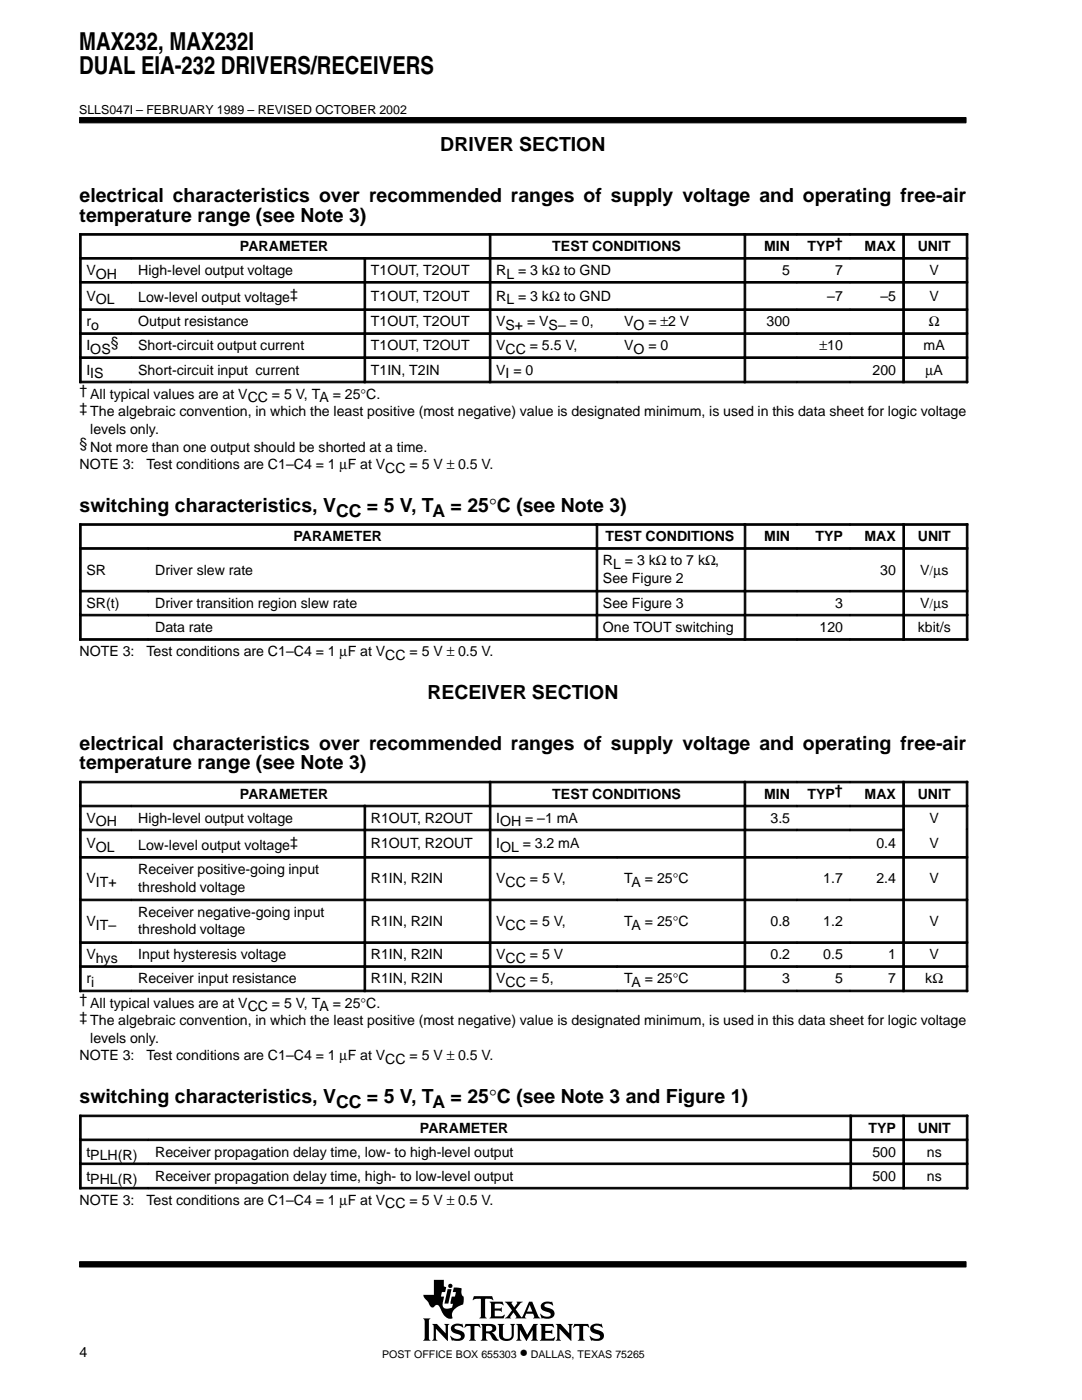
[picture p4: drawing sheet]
<svg xmlns="http://www.w3.org/2000/svg" width="216mm" height="279mm" viewBox="0 0 216 279" stroke-linecap="round" stroke-linejoin="round" font-family="sans-serif">
<g fill="#000" stroke="#000" stroke-width=".2">
<path d="M15.9 23.5h176.9v1h-176.9z" fill-rule="evenodd"/>
<path d="M15.9 251.8h176.9v1.1h-176.9z" fill-rule="evenodd"/>
</g>
<g fill="#000">
<path d="M89.3 257.3h.8l-.6 2.9h-.8z"/>
<path d="M84.4 263.1h1.5l-.3 .4v3.7l.3 .4h-1.5l.3-.6v-3.4z" fill-rule="evenodd"/>
<path d="M86.2 264.2h1l1.7 1.9v-1.5l-.3-.4h1.1l-.3 .4v3l-2.4-2.4v2l.3 .4h-1.1l.3-.6v-2.3z" fill-rule="evenodd"/>
<path d="M86.6 255.4h2v1.3l.4 .2-.2 1h-.6l-.2 .9h.6l-.2 1.1a1.11 1.11 0 0 0 .3 1.2l.6 .1 .9-.3 .2-.7-.5-.1 .2-1.3h.7l.2-.9h-.7l.3-1 1.5 .2v1l.1 .4 .3 .3v.9a.54 .54 0 0 1-.4 .7l-.4 .2a2.35 2.35 0 0 0-1.5 1.6v.4a.29 .29 0 0 1 .1 .3 .29 .29 0 0 1-.2 .3h-.1a2.21 2.21 0 0 1-2-1.9l-.1-.1a.68 .68 0 0 0-.5-.7 .68 .68 0 0 0-.8 .4 .88 .88 0 0 1-1.1-.9l-.8-.9-.2-.7h2.1z" fill-rule="evenodd"/>
<path d="M90.2 264.5a2.17 2.17 0 0 1 1.9-.2l.1-.1 .3 .8-.8-.4h-.7a.36 .36 0 0 0-.3 .4 .36 .36 0 0 0 .4 .3l.3 .1a1.19 1.19 0 0 1 1.3 1.5l-.1 .1a1.23 1.23 0 0 1-1.1 .6l-1.1-.1-.2 .1-.4-1h.1a1.37 1.37 0 0 0 2.1 .3 .6 .6 0 0 0-.8-.7 1.08 1.08 0 0 1-1-.5 1.08 1.08 0 0 1 0-1.1z" fill-rule="evenodd"/>
<path d="M92.9 264.2h2.8l.2 .8-.5-.4h-.6l-.1 .2v2.4l.3 .4h-1.4l.2-.3 .1-.3v-2.3l-.7-.1-.6 .4z" fill-rule="evenodd"/>
<path d="M94.6 258.7h3.6l.2 .8-.7-.3-.9 .1v3.4l.3 .4h-1.4l.3-.4v-3.4l-1-.1-.7 .3z" fill-rule="evenodd"/>
<path d="M95.9 264.2h2.1a.85 .85 0 0 1 1 .8 .85 .85 0 0 1-.9 .9l.4 .3 .7 1 .4 .2-.2 .1a1.11 1.11 0 0 1-1.4-.9l-.3-.4-.7-.1v1l.3 .5h-1.4l.3-.6v-2.3z" fill-rule="evenodd"/>
<path d="M97.7 259.8h2.6l.2 .7-.7-.3-1.1 .1v.8h1.1l.3-.2v.9l-.3-.2h-1.1v1l.1 .1h1.3l.5-.3h.1l-.2 .7h-2.8l.3-.5v-2.3z" fill-rule="evenodd"/>
<path d="M99.3 264.2h1.3l-.3 .4 .1 2.2 .2 .3 .8 .1a.73 .73 0 0 0 .7-.8v-1.8l-.3-.4h1l-.3 .4v1.9a1.56 1.56 0 0 1-1.3 1.2 1.56 1.56 0 0 1-1.5-.7l-.1-2.4z" fill-rule="evenodd"/>
<path d="M103 264.2h1.1l1.1 2.2 1.2-2.2h.9l-.3 .4v2.6l.4 .4h-1.4l.3-.4v-1.8l-1.3 2.2-1.3-2.2v1.7l.4 .5h-1.1l.3-.6v-2.3z" fill-rule="evenodd"/>
<path d="M100.7 259.8h1.6l-.2 .4 .5 .7 .6-.8-.1-.3h1.2l-.5 .3-.9 1.2 1 1.5a.22 .22 0 0 0 .3 .1 .22 .22 0 0 0 .1-.3l1.3-2.8h.6l1.2 2.9 .4 .4-1.4-.1a.24 .24 0 0 0 .2-.1 .24 .24 0 0 0 0-.3l-.2-.4h-1.4l-.3 .6 .3 .3h-2.2l.2-.3-.5-.9-.7 .9 .2 .3h-1.3l.5-.4 1-1.2z" fill-rule="evenodd"/>
<path d="M108.1 260.2l.1-.1a1.88 1.88 0 0 1 1.4-.3l.4 .1 .2-.2 .2 .8-1.1-.4a.44 .44 0 0 0-.7 .4 .44 .44 0 0 0 .6 .5 1.34 1.34 0 0 1 1.4 1.3 1.13 1.13 0 0 1-1.1 .9h-.8a.37 .37 0 0 0-.6 0l-.3-1h.1l.6 .5 .8 .1a.47 .47 0 0 0 .6-.5 .47 .47 0 0 0-.5-.4l-.2-.1a1.11 1.11 0 0 1-1.2-1.5z" fill-rule="evenodd"/>
<path d="M107.7 264.2h2.6l.2 .8-.6-.4-1.1 .1v.9h1l.4-.3v1l-.3-.3h-1.1v1.1h1.4l.5-.3-.2 .8h-2.8l.3-.6v-2.3z" fill-rule="evenodd"/>
<path d="M110.9 264.2h1l1.7 1.9v-1.5l-.3-.4h1l-.3 .4v3l-2.4-2.4v2l.3 .4h-1l.3-.4v-2.6z" fill-rule="evenodd"/>
<path d="M114.6 264.2h2.8l.2 .8-.5-.4h-.6l-.1 .2v2.4l.3 .4h-1.4l.3-.4v-2.4l-.1-.2h-.6l-.6 .4z" fill-rule="evenodd"/>
<path d="M118 264.5a2.12 2.12 0 0 1 1.9-.2l.1-.1 .3 .8-.8-.4h-.7a.35 .35 0 0 0-.3 .3 .35 .35 0 0 0 .2 .4l.5 .1a1.16 1.16 0 0 1 1.2 1.6 1.23 1.23 0 0 1-1.1 .6l-1.1-.1-.2 .1-.4-1 .9 .5 .7 .1a.47 .47 0 0 0 .6-.4 .47 .47 0 0 0-.6-.5 1.28 1.28 0 0 1-1.4-1.4z" fill-rule="evenodd"/>
<circle cx="89.9" cy="256.6" r=".43"/>
</g>
<g fill="#fff">
<path d="M105.7 260.4l.5 1.4h-1z"/>
<path d="M97 264.7l.6-.1a.56 .56 0 0 1 .7 .5 .56 .56 0 0 1-.7 .6h-.6z" fill-rule="evenodd"/>
</g>
<g fill="#000" stroke="#000" stroke-width=".2">
<path d="M15.9 46.6h.3v4.8h-.3z" fill-rule="evenodd"/>
<path d="M15.9 46.6h81.7v.3h-81.7z" fill-rule="evenodd"/>
<path d="M15.9 51.4h.3v4.8h-.3z" fill-rule="evenodd"/>
<path d="M15.9 51.4h10.3v.3h-10.3z" fill-rule="evenodd"/>
<path d="M15.9 56.2h.3v5.4h-.3z" fill-rule="evenodd"/>
<path d="M15.9 56.2h10.3v.3h-10.3z" fill-rule="evenodd"/>
<path d="M26.2 51.4h46.4v.3h-46.4z" fill-rule="evenodd"/>
<path d="M26.2 56.2h46.4v.3h-46.4z" fill-rule="evenodd"/>
<path d="M72.6 51.4h.4v4.8h-.4z" fill-rule="evenodd"/>
<path d="M72.6 51.4h25v.3h-25z" fill-rule="evenodd"/>
<path d="M72.6 56.2h.4v5.4h-.4z" fill-rule="evenodd"/>
<path d="M72.6 56.2h25v.3h-25z" fill-rule="evenodd"/>
<path d="M97.6 46.6h.4v4.8h-.4z" fill-rule="evenodd"/>
<path d="M97.6 46.6h50.9v.3h-50.9z" fill-rule="evenodd"/>
<path d="M97.6 51.4h.4v4.8h-.4z" fill-rule="evenodd"/>
<path d="M97.6 51.4h50.9v.3h-50.9z" fill-rule="evenodd"/>
<path d="M97.6 56.2h.4v5.4h-.4z" fill-rule="evenodd"/>
<path d="M97.6 56.2h50.9v.3h-50.9z" fill-rule="evenodd"/>
<path d="M148.5 46.6h.3v4.8h-.3z" fill-rule="evenodd"/>
<path d="M148.5 46.6h10.5v.3h-10.5z" fill-rule="evenodd"/>
<path d="M148.5 51.4h.3v4.8h-.3z" fill-rule="evenodd"/>
<path d="M148.5 51.4h10.5v.3h-10.5z" fill-rule="evenodd"/>
<path d="M148.5 56.2h.3v5.4h-.3z" fill-rule="evenodd"/>
<path d="M148.5 56.2h10.5v.3h-10.5z" fill-rule="evenodd"/>
<path d="M159 46.6h10.6v.3h-10.6z" fill-rule="evenodd"/>
<path d="M159 51.4h10.6v.3h-10.6z" fill-rule="evenodd"/>
<path d="M159 56.2h10.6v.3h-10.6z" fill-rule="evenodd"/>
<path d="M169.6 46.6h10.5v.3h-10.5z" fill-rule="evenodd"/>
<path d="M169.6 51.4h10.5v.3h-10.5z" fill-rule="evenodd"/>
<path d="M169.6 56.2h10.5v.3h-10.5z" fill-rule="evenodd"/>
<path d="M180.1 46.6h.4v4.8h-.4z" fill-rule="evenodd"/>
<path d="M180.1 46.6h13v.3h-13z" fill-rule="evenodd"/>
<path d="M180.1 51.4h.4v4.8h-.4z" fill-rule="evenodd"/>
<path d="M180.1 51.4h13v.3h-13z" fill-rule="evenodd"/>
<path d="M180.1 56.2h.4v5.4h-.4z" fill-rule="evenodd"/>
<path d="M180.1 56.2h13v.3h-13z" fill-rule="evenodd"/>
<path d="M192.8 46.6h.3v4.8h-.3z" fill-rule="evenodd"/>
<path d="M192.8 51.4h.3v4.8h-.3z" fill-rule="evenodd"/>
<path d="M192.8 56.2h.3v5.4h-.3z" fill-rule="evenodd"/>
<path d="M15.9 61.6h.3v4.8h-.3z" fill-rule="evenodd"/>
<path d="M15.9 61.6h10.3v.4h-10.3z" fill-rule="evenodd"/>
<path d="M15.9 66.4h.3v4.8h-.3z" fill-rule="evenodd"/>
<path d="M15.9 66.4h10.3v.3h-10.3z" fill-rule="evenodd"/>
<path d="M15.9 71.2h.3v5.2h-.3z" fill-rule="evenodd"/>
<path d="M15.9 71.2h10.3v.3h-10.3z" fill-rule="evenodd"/>
<path d="M15.9 76.1h10.3v.3h-10.3z" fill-rule="evenodd"/>
<path d="M26.2 61.6h46.4v.4h-46.4z" fill-rule="evenodd"/>
<path d="M26.2 66.4h46.4v.3h-46.4z" fill-rule="evenodd"/>
<path d="M26.2 71.2h46.4v.3h-46.4z" fill-rule="evenodd"/>
<path d="M26.2 76.1h46.4v.3h-46.4z" fill-rule="evenodd"/>
<path d="M72.6 61.6h.4v4.8h-.4z" fill-rule="evenodd"/>
<path d="M72.6 61.6h25v.4h-25z" fill-rule="evenodd"/>
<path d="M72.6 66.4h.4v4.8h-.4z" fill-rule="evenodd"/>
<path d="M72.6 66.4h25v.3h-25z" fill-rule="evenodd"/>
<path d="M72.6 71.2h.4v5.2h-.4z" fill-rule="evenodd"/>
<path d="M72.6 71.2h25v.3h-25z" fill-rule="evenodd"/>
<path d="M72.6 76.1h25v.3h-25z" fill-rule="evenodd"/>
<path d="M97.6 61.6h.4v4.8h-.4z" fill-rule="evenodd"/>
<path d="M97.6 61.6h25.5v.4h-25.5z" fill-rule="evenodd"/>
<path d="M97.6 66.4h.4v4.8h-.4z" fill-rule="evenodd"/>
<path d="M97.6 66.4h25.5v.3h-25.5z" fill-rule="evenodd"/>
<path d="M97.6 71.2h.4v5.2h-.4z" fill-rule="evenodd"/>
<path d="M97.6 71.2h25.5v.3h-25.5z" fill-rule="evenodd"/>
<path d="M97.6 76.1h25.5v.3h-25.5z" fill-rule="evenodd"/>
<path d="M123.2 61.6h25.3v.4h-25.3z" fill-rule="evenodd"/>
<path d="M123.2 66.4h25.3v.3h-25.3z" fill-rule="evenodd"/>
<path d="M123.2 71.2h25.3v.3h-25.3z" fill-rule="evenodd"/>
<path d="M123.2 76.1h25.3v.3h-25.3z" fill-rule="evenodd"/>
<path d="M148.5 61.6h.3v4.8h-.3z" fill-rule="evenodd"/>
<path d="M148.5 61.6h10.5v.4h-10.5z" fill-rule="evenodd"/>
<path d="M148.5 66.4h.3v4.8h-.3z" fill-rule="evenodd"/>
<path d="M148.5 66.4h10.5v.3h-10.5z" fill-rule="evenodd"/>
<path d="M148.5 71.2h.3v5.2h-.3z" fill-rule="evenodd"/>
<path d="M148.5 71.2h10.5v.3h-10.5z" fill-rule="evenodd"/>
<path d="M148.5 76.1h10.5v.3h-10.5z" fill-rule="evenodd"/>
<path d="M159 61.6h10.6v.4h-10.6z" fill-rule="evenodd"/>
<path d="M159 66.4h10.6v.3h-10.6z" fill-rule="evenodd"/>
<path d="M159 71.2h10.6v.3h-10.6z" fill-rule="evenodd"/>
<path d="M159 76.1h10.6v.3h-10.6z" fill-rule="evenodd"/>
<path d="M169.6 61.6h10.5v.4h-10.5z" fill-rule="evenodd"/>
<path d="M169.6 66.4h10.5v.3h-10.5z" fill-rule="evenodd"/>
<path d="M169.6 71.2h10.5v.3h-10.5z" fill-rule="evenodd"/>
<path d="M169.6 76.1h10.5v.3h-10.5z" fill-rule="evenodd"/>
<path d="M180.1 61.6h.4v4.8h-.4z" fill-rule="evenodd"/>
<path d="M180.1 61.6h13v.4h-13z" fill-rule="evenodd"/>
<path d="M180.1 66.4h.4v4.8h-.4z" fill-rule="evenodd"/>
<path d="M180.1 66.4h13v.3h-13z" fill-rule="evenodd"/>
<path d="M180.1 71.2h.4v5.2h-.4z" fill-rule="evenodd"/>
<path d="M180.1 71.2h13v.3h-13z" fill-rule="evenodd"/>
<path d="M180.1 76.1h13v.3h-13z" fill-rule="evenodd"/>
<path d="M192.8 61.6h.3v4.8h-.3z" fill-rule="evenodd"/>
<path d="M192.8 66.4h.3v4.8h-.3z" fill-rule="evenodd"/>
<path d="M192.8 71.2h.3v5.2h-.3z" fill-rule="evenodd"/>
<path d="M15.9 104.5h.3v4.8h-.3z" fill-rule="evenodd"/>
<path d="M15.9 104.5h103v.3h-103z" fill-rule="evenodd"/>
<path d="M15.9 109.3h.3v8.5h-.3z" fill-rule="evenodd"/>
<path d="M15.9 109.3h13.7v.3h-13.7z" fill-rule="evenodd"/>
<path d="M15.9 117.8h.3v4.8h-.3z" fill-rule="evenodd"/>
<path d="M15.9 117.8h13.7v.3h-13.7z" fill-rule="evenodd"/>
<path d="M29.6 109.3h89.3v.3h-89.3z" fill-rule="evenodd"/>
<path d="M29.6 117.8h89.3v.3h-89.3z" fill-rule="evenodd"/>
<path d="M119 104.5h.3v4.8h-.3z" fill-rule="evenodd"/>
<path d="M119 104.5h29.5v.3h-29.5z" fill-rule="evenodd"/>
<path d="M119 109.3h.3v8.5h-.3z" fill-rule="evenodd"/>
<path d="M119 109.3h29.5v.3h-29.5z" fill-rule="evenodd"/>
<path d="M119 117.8h.3v4.8h-.3z" fill-rule="evenodd"/>
<path d="M119 117.8h29.5v.3h-29.5z" fill-rule="evenodd"/>
<path d="M148.5 104.5h.3v4.8h-.3z" fill-rule="evenodd"/>
<path d="M148.5 104.5h10.5v.3h-10.5z" fill-rule="evenodd"/>
<path d="M148.5 109.3h.3v8.5h-.3z" fill-rule="evenodd"/>
<path d="M148.5 109.3h10.5v.3h-10.5z" fill-rule="evenodd"/>
<path d="M148.5 117.8h.3v4.8h-.3z" fill-rule="evenodd"/>
<path d="M148.5 117.8h10.5v.3h-10.5z" fill-rule="evenodd"/>
<path d="M159 104.5h10.6v.3h-10.6z" fill-rule="evenodd"/>
<path d="M159 109.3h10.6v.3h-10.6z" fill-rule="evenodd"/>
<path d="M159 117.8h10.6v.3h-10.6z" fill-rule="evenodd"/>
<path d="M169.6 104.5h10.5v.3h-10.5z" fill-rule="evenodd"/>
<path d="M169.6 109.3h10.5v.3h-10.5z" fill-rule="evenodd"/>
<path d="M169.6 117.8h10.5v.3h-10.5z" fill-rule="evenodd"/>
<path d="M180.2 104.5h.3v4.8h-.3z" fill-rule="evenodd"/>
<path d="M180.2 104.5h12.9v.3h-12.9z" fill-rule="evenodd"/>
<path d="M180.2 109.3h.3v8.5h-.3z" fill-rule="evenodd"/>
<path d="M180.2 109.3h12.9v.3h-12.9z" fill-rule="evenodd"/>
<path d="M180.2 117.8h.3v4.8h-.3z" fill-rule="evenodd"/>
<path d="M180.2 117.8h12.9v.3h-12.9z" fill-rule="evenodd"/>
<path d="M192.8 104.5h.3v4.8h-.3z" fill-rule="evenodd"/>
<path d="M192.8 109.3h.3v8.5h-.3z" fill-rule="evenodd"/>
<path d="M192.8 117.8h.3v4.8h-.3z" fill-rule="evenodd"/>
<path d="M15.9 122.6h.3v5.2h-.3z" fill-rule="evenodd"/>
<path d="M15.9 122.6h13.7v.3h-13.7z" fill-rule="evenodd"/>
<path d="M15.9 127.5h13.7v.3h-13.7z" fill-rule="evenodd"/>
<path d="M29.6 122.6h89.3v.3h-89.3z" fill-rule="evenodd"/>
<path d="M29.6 127.5h89.3v.3h-89.3z" fill-rule="evenodd"/>
<path d="M119 122.6h.3v5.2h-.3z" fill-rule="evenodd"/>
<path d="M119 122.6h29.5v.3h-29.5z" fill-rule="evenodd"/>
<path d="M119 127.5h29.5v.3h-29.5z" fill-rule="evenodd"/>
<path d="M148.5 122.6h.3v5.2h-.3z" fill-rule="evenodd"/>
<path d="M148.5 122.6h10.5v.3h-10.5z" fill-rule="evenodd"/>
<path d="M148.5 127.5h10.5v.3h-10.5z" fill-rule="evenodd"/>
<path d="M159 122.6h10.6v.3h-10.6z" fill-rule="evenodd"/>
<path d="M159 127.5h10.6v.3h-10.6z" fill-rule="evenodd"/>
<path d="M169.6 122.6h10.5v.3h-10.5z" fill-rule="evenodd"/>
<path d="M169.6 127.5h10.5v.3h-10.5z" fill-rule="evenodd"/>
<path d="M180.2 122.6h.3v5.2h-.3z" fill-rule="evenodd"/>
<path d="M180.2 122.6h12.9v.3h-12.9z" fill-rule="evenodd"/>
<path d="M180.2 127.5h12.9v.3h-12.9z" fill-rule="evenodd"/>
<path d="M192.8 122.6h.3v5.2h-.3z" fill-rule="evenodd"/>
<path d="M15.9 155.9h.3v4.8h-.3z" fill-rule="evenodd"/>
<path d="M15.9 155.9h81.7v.3h-81.7z" fill-rule="evenodd"/>
<path d="M97.6 155.9h.4v4.8h-.4z" fill-rule="evenodd"/>
<path d="M97.6 155.9h50.9v.3h-50.9z" fill-rule="evenodd"/>
<path d="M148.5 155.9h.3v4.8h-.3z" fill-rule="evenodd"/>
<path d="M148.5 155.9h10.5v.3h-10.5z" fill-rule="evenodd"/>
<path d="M159 155.9h10.6v.3h-10.6z" fill-rule="evenodd"/>
<path d="M169.6 155.9h10.5v.3h-10.5z" fill-rule="evenodd"/>
<path d="M180.1 155.9h.4v4.8h-.4z" fill-rule="evenodd"/>
<path d="M180.1 155.9h13v.3h-13z" fill-rule="evenodd"/>
<path d="M192.8 155.9h.3v4.8h-.3z" fill-rule="evenodd"/>
<path d="M15.9 160.7h.3v4.8h-.3z" fill-rule="evenodd"/>
<path d="M15.9 160.7h10.3v.3h-10.3z" fill-rule="evenodd"/>
<path d="M15.9 165.5h.3v5.4h-.3z" fill-rule="evenodd"/>
<path d="M15.9 165.5h10.3v.3h-10.3z" fill-rule="evenodd"/>
<path d="M15.9 170.9h.3v8.5h-.3z" fill-rule="evenodd"/>
<path d="M15.9 170.9h10.3v.4h-10.3z" fill-rule="evenodd"/>
<path d="M15.9 179.4h.3v8.5h-.3z" fill-rule="evenodd"/>
<path d="M15.9 179.4h10.3v.4h-10.3z" fill-rule="evenodd"/>
<path d="M26.2 160.7h46.4v.3h-46.4z" fill-rule="evenodd"/>
<path d="M26.2 165.5h46.4v.3h-46.4z" fill-rule="evenodd"/>
<path d="M26.2 170.9h46.4v.4h-46.4z" fill-rule="evenodd"/>
<path d="M26.2 179.4h46.4v.4h-46.4z" fill-rule="evenodd"/>
<path d="M72.6 160.7h.4v4.8h-.4z" fill-rule="evenodd"/>
<path d="M72.6 160.7h25v.3h-25z" fill-rule="evenodd"/>
<path d="M72.6 165.5h.4v5.4h-.4z" fill-rule="evenodd"/>
<path d="M72.6 165.5h25v.3h-25z" fill-rule="evenodd"/>
<path d="M72.6 170.9h.4v8.5h-.4z" fill-rule="evenodd"/>
<path d="M72.6 170.9h25v.4h-25z" fill-rule="evenodd"/>
<path d="M72.6 179.4h.4v8.5h-.4z" fill-rule="evenodd"/>
<path d="M72.6 179.4h25v.4h-25z" fill-rule="evenodd"/>
<path d="M97.6 160.7h.4v4.8h-.4z" fill-rule="evenodd"/>
<path d="M97.6 160.7h50.9v.3h-50.9z" fill-rule="evenodd"/>
<path d="M97.6 165.5h.4v5.4h-.4z" fill-rule="evenodd"/>
<path d="M97.6 165.5h50.9v.3h-50.9z" fill-rule="evenodd"/>
<path d="M97.6 170.9h.4v8.5h-.4z" fill-rule="evenodd"/>
<path d="M97.6 170.9h25.5v.4h-25.5z" fill-rule="evenodd"/>
<path d="M97.6 179.4h.4v8.5h-.4z" fill-rule="evenodd"/>
<path d="M97.6 179.4h25.5v.4h-25.5z" fill-rule="evenodd"/>
<path d="M123.2 170.9h25.3v.4h-25.3z" fill-rule="evenodd"/>
<path d="M123.2 179.4h25.3v.4h-25.3z" fill-rule="evenodd"/>
<path d="M148.5 160.7h.3v4.8h-.3z" fill-rule="evenodd"/>
<path d="M148.5 160.7h10.5v.3h-10.5z" fill-rule="evenodd"/>
<path d="M148.5 165.5h.3v5.4h-.3z" fill-rule="evenodd"/>
<path d="M148.5 165.5h10.5v.3h-10.5z" fill-rule="evenodd"/>
<path d="M148.5 170.9h.3v8.5h-.3z" fill-rule="evenodd"/>
<path d="M148.5 170.9h10.5v.4h-10.5z" fill-rule="evenodd"/>
<path d="M148.5 179.4h.3v8.5h-.3z" fill-rule="evenodd"/>
<path d="M148.5 179.4h10.5v.4h-10.5z" fill-rule="evenodd"/>
<path d="M159 160.7h10.6v.3h-10.6z" fill-rule="evenodd"/>
<path d="M159 165.5h10.6v.3h-10.6z" fill-rule="evenodd"/>
<path d="M159 170.9h10.6v.4h-10.6z" fill-rule="evenodd"/>
<path d="M159 179.4h10.6v.4h-10.6z" fill-rule="evenodd"/>
<path d="M169.6 160.7h10.5v.3h-10.5z" fill-rule="evenodd"/>
<path d="M169.6 165.5h10.5v.3h-10.5z" fill-rule="evenodd"/>
<path d="M169.6 170.9h10.5v.4h-10.5z" fill-rule="evenodd"/>
<path d="M169.6 179.4h10.5v.4h-10.5z" fill-rule="evenodd"/>
<path d="M180.1 160.7h.4v4.8h-.4z" fill-rule="evenodd"/>
<path d="M180.1 160.7h13v.3h-13z" fill-rule="evenodd"/>
<path d="M180.1 165.5h.4v5.4h-.4z" fill-rule="evenodd"/>
<path d="M180.1 170.9h.4v8.5h-.4z" fill-rule="evenodd"/>
<path d="M180.1 170.9h13v.4h-13z" fill-rule="evenodd"/>
<path d="M180.1 179.4h.4v8.5h-.4z" fill-rule="evenodd"/>
<path d="M180.1 179.4h13v.4h-13z" fill-rule="evenodd"/>
<path d="M192.8 160.7h.3v4.8h-.3z" fill-rule="evenodd"/>
<path d="M192.8 165.5h.3v5.4h-.3z" fill-rule="evenodd"/>
<path d="M192.8 170.9h.3v8.5h-.3z" fill-rule="evenodd"/>
<path d="M192.8 179.4h.3v8.5h-.3z" fill-rule="evenodd"/>
<path d="M15.9 188h.3v4.7h-.3z" fill-rule="evenodd"/>
<path d="M15.9 188h10.3v.3h-10.3z" fill-rule="evenodd"/>
<path d="M15.9 192.7h.3v5.2h-.3z" fill-rule="evenodd"/>
<path d="M15.9 192.7h10.3v.4h-10.3z" fill-rule="evenodd"/>
<path d="M15.9 197.6h10.3v.3h-10.3z" fill-rule="evenodd"/>
<path d="M26.2 188h46.4v.3h-46.4z" fill-rule="evenodd"/>
<path d="M26.2 192.7h46.4v.4h-46.4z" fill-rule="evenodd"/>
<path d="M26.2 197.6h46.4v.3h-46.4z" fill-rule="evenodd"/>
<path d="M72.6 188h.4v4.7h-.4z" fill-rule="evenodd"/>
<path d="M72.6 188h25v.3h-25z" fill-rule="evenodd"/>
<path d="M72.6 192.7h.4v5.2h-.4z" fill-rule="evenodd"/>
<path d="M72.6 192.7h25v.4h-25z" fill-rule="evenodd"/>
<path d="M72.6 197.6h25v.3h-25z" fill-rule="evenodd"/>
<path d="M97.6 188h.4v4.7h-.4z" fill-rule="evenodd"/>
<path d="M97.6 188h50.9v.3h-50.9z" fill-rule="evenodd"/>
<path d="M97.6 192.7h.4v5.2h-.4z" fill-rule="evenodd"/>
<path d="M97.6 192.7h25.5v.4h-25.5z" fill-rule="evenodd"/>
<path d="M97.6 197.6h25.5v.3h-25.5z" fill-rule="evenodd"/>
<path d="M123.2 192.7h25.3v.4h-25.3z" fill-rule="evenodd"/>
<path d="M123.2 197.6h25.3v.3h-25.3z" fill-rule="evenodd"/>
<path d="M148.5 188h.3v4.7h-.3z" fill-rule="evenodd"/>
<path d="M148.5 188h10.5v.3h-10.5z" fill-rule="evenodd"/>
<path d="M148.5 192.7h.3v5.2h-.3z" fill-rule="evenodd"/>
<path d="M148.5 192.7h10.5v.4h-10.5z" fill-rule="evenodd"/>
<path d="M148.5 197.6h10.5v.3h-10.5z" fill-rule="evenodd"/>
<path d="M159 188h10.6v.3h-10.6z" fill-rule="evenodd"/>
<path d="M159 192.7h10.6v.4h-10.6z" fill-rule="evenodd"/>
<path d="M159 197.6h10.6v.3h-10.6z" fill-rule="evenodd"/>
<path d="M169.6 188h10.5v.3h-10.5z" fill-rule="evenodd"/>
<path d="M169.6 192.7h10.5v.4h-10.5z" fill-rule="evenodd"/>
<path d="M169.6 197.6h10.5v.3h-10.5z" fill-rule="evenodd"/>
<path d="M180.1 188h.4v4.7h-.4z" fill-rule="evenodd"/>
<path d="M180.1 188h13v.3h-13z" fill-rule="evenodd"/>
<path d="M180.1 192.7h.4v5.2h-.4z" fill-rule="evenodd"/>
<path d="M180.1 192.7h13v.4h-13z" fill-rule="evenodd"/>
<path d="M180.1 197.6h13v.3h-13z" fill-rule="evenodd"/>
<path d="M192.8 188h.3v4.7h-.3z" fill-rule="evenodd"/>
<path d="M192.8 192.7h.3v5.2h-.3z" fill-rule="evenodd"/>
<path d="M15.9 222.5h.3v4.8h-.3z" fill-rule="evenodd"/>
<path d="M15.9 222.5h153.7v.4h-153.7z" fill-rule="evenodd"/>
<path d="M15.9 227.3h.3v4.8h-.3z" fill-rule="evenodd"/>
<path d="M15.9 227.3h13.7v.3h-13.7z" fill-rule="evenodd"/>
<path d="M15.9 232.1h.3v5.2h-.3z" fill-rule="evenodd"/>
<path d="M15.9 232.1h13.7v.3h-13.7z" fill-rule="evenodd"/>
<path d="M15.9 237h13.7v.3h-13.7z" fill-rule="evenodd"/>
<path d="M29.6 227.3h140v.3h-140z" fill-rule="evenodd"/>
<path d="M29.6 232.1h140v.3h-140z" fill-rule="evenodd"/>
<path d="M29.6 237h140v.3h-140z" fill-rule="evenodd"/>
<path d="M169.6 222.5h.3v4.8h-.3z" fill-rule="evenodd"/>
<path d="M169.6 222.5h10.5v.4h-10.5z" fill-rule="evenodd"/>
<path d="M169.6 227.3h.3v4.8h-.3z" fill-rule="evenodd"/>
<path d="M169.6 227.3h10.5v.3h-10.5z" fill-rule="evenodd"/>
<path d="M169.6 232.1h.3v5.2h-.3z" fill-rule="evenodd"/>
<path d="M169.6 232.1h10.5v.3h-10.5z" fill-rule="evenodd"/>
<path d="M169.6 237h10.5v.3h-10.5z" fill-rule="evenodd"/>
<path d="M180.2 222.5h.3v4.8h-.3z" fill-rule="evenodd"/>
<path d="M180.2 222.5h12.9v.4h-12.9z" fill-rule="evenodd"/>
<path d="M180.2 227.3h.3v4.8h-.3z" fill-rule="evenodd"/>
<path d="M180.2 227.3h12.9v.3h-12.9z" fill-rule="evenodd"/>
<path d="M180.2 232.1h.3v5.2h-.3z" fill-rule="evenodd"/>
<path d="M180.2 232.1h12.9v.3h-12.9z" fill-rule="evenodd"/>
<path d="M180.2 237h12.9v.3h-12.9z" fill-rule="evenodd"/>
<path d="M192.8 222.5h.3v4.8h-.3z" fill-rule="evenodd"/>
<path d="M192.8 227.3h.3v4.8h-.3z" fill-rule="evenodd"/>
<path d="M192.8 232.1h.3v5.2h-.3z" fill-rule="evenodd"/>
</g>
<g font-size="4.9">
<text x="15.8" y="9.9">MAX232, MAX232I</text>
<text x="15.8" y="14.8">DUAL EIA-232 DRIVERS/RECEIVERS</text>
</g>
<g font-size="3.9">
<text x="87.9" y="30.2">DRIVER SECTION</text>
<text x="15.9" y="40.4">electrical characteristics over recommended ranges of supply voltage and operating free-air</text>
<text x="15.9" y="44.3">temperature range (see Note 3)</text>
<text x="15.9" y="102.2">switching characteristics, V</text>
<text x="85.3" y="139.5">RECEIVER SECTION</text>
<text x="15.9" y="149.7">electrical characteristics over recommended ranges of supply voltage and operating free-air</text>
<text x="15.9" y="153.5">temperature range (see Note 3)</text>
<text x="15.9" y="220.2">switching characteristics, V</text>
</g>
<g font-size="3.5">
<text x="67.1" y="103.1">CC = 5 V, TA = 25°C (see Note 3)</text>
<text x="67.1" y="221.1">CC = 5 V, TA = 25°C (see Note 3 and Figure 1)</text>
<text x="103.7" y="271">•</text>
</g>
<g font-size="2.8">
<text x="47.9" y="50.1">PARAMETER</text>
<text x="110.2" y="50.1">TEST CONDITIONS</text>
<text x="152.5" y="50.1">MIN</text>
<text x="161.1" y="50.1">TYP†</text>
<text x="172.5" y="50.1">MAX</text>
<text x="183.1" y="50.1">UNIT</text>
<text x="17.2" y="54.9">VOH</text>
<text x="27.6" y="54.9">High-level output voltage</text>
<text x="74" y="54.9">T1OUT, T2OUT</text>
<text x="99" y="54.9">RL = 3 kΩ to GND</text>
<text x="156.1" y="54.9">5</text>
<text x="166.6" y="54.9">7</text>
<text x="185.5" y="54.9">V</text>
<text x="17.2" y="60">VOL</text>
<text x="17.2" y="65.2">ro</text>
<text x="27.6" y="60.3">Low-level output voltage‡</text>
<text x="27.6" y="65.2">Output resistance</text>
<text x="74" y="60">T1OUT, T2OUT</text>
<text x="74" y="65.2">T1OUT, T2OUT</text>
<text x="99" y="60">RL = 3 kΩ to GND</text>
<text x="99" y="65.2">VS+ = VS– = 0,</text>
<text x="124.5" y="65.2">VO = ±2 V</text>
<text x="153" y="65.2">300</text>
<text x="165.1" y="60">–7</text>
<text x="175.7" y="60">–5</text>
<text x="185.3" y="65.2">Ω</text>
<text x="185.5" y="60">V</text>
<text x="17.2" y="69.9">IOS§</text>
<text x="27.6" y="69.9">Short-circuit output current</text>
<text x="74" y="69.9">T1OUT, T2OUT</text>
<text x="99" y="69.9">VCC = 5.5 V,</text>
<text x="124.5" y="69.9">VO = 0</text>
<text x="163.5" y="69.9">±10</text>
<text x="184.3" y="69.9">mA</text>
<text x="17.2" y="74.7">IIS</text>
<text x="27.6" y="74.7">Short-circuit input current</text>
<text x="74" y="74.7">T1IN, T2IN</text>
<text x="99" y="74.7">VI = 0</text>
<text x="174.1" y="74.7">200</text>
<text x="184.7" y="74.7">µA</text>
<text x="15.9" y="78.9">† All typical values are at V</text>
<text x="15.9" y="82.4">‡ The algebraic convention, in which the least positive (most negative) value is designated minimum, is used in this data sheet for logic voltage</text>
<text x="49.4" y="80.3">CC = 5 V, TA = 25°C.</text>
<text x="15.9" y="89.4">§ Not more than one output should be shorted at a time.</text>
<text x="18" y="86.6">levels only.</text>
<text x="15.9" y="93.6">NOTE 3:</text>
<text x="29.2" y="93.6">Test conditions are C1–C4 = 1 µF at VCC = 5 V ± 0.5 V.</text>
<text x="58.6" y="108">PARAMETER</text>
<text x="120.3" y="112.8">RL = 3 kΩ to 7 kΩ,</text>
<text x="120.8" y="108">TEST CONDITIONS</text>
<text x="152.5" y="108">MIN</text>
<text x="162.7" y="108">TYP</text>
<text x="172.5" y="108">MAX</text>
<text x="183.1" y="108">UNIT</text>
<text x="17.2" y="114.7">SR</text>
<text x="31" y="114.7">Driver slew rate</text>
<text x="120.3" y="116.3">See Figure 2</text>
<text x="175.6" y="114.7">30</text>
<text x="183.6" y="114.7">V/µs</text>
<text x="17.2" y="121.3">SR(t)</text>
<text x="31" y="121.3">Driver transition region slew rate</text>
<text x="120.3" y="121.3">See Figure 3</text>
<text x="166.6" y="121.3">3</text>
<text x="183.6" y="121.3">V/µs</text>
<text x="15.9" y="131">NOTE 3:</text>
<text x="29.2" y="131">Test conditions are C1–C4 = 1 µF at VCC = 5 V ± 0.5 V.</text>
<text x="31" y="126.1">Data rate</text>
<text x="120.3" y="126.1">One TOUT switching</text>
<text x="163.5" y="126.1">120</text>
<text x="183.1" y="126.1">kbit/s</text>
<text x="47.9" y="159.4">PARAMETER</text>
<text x="110.2" y="159.4">TEST CONDITIONS</text>
<text x="152.5" y="159.4">MIN</text>
<text x="161.1" y="159.4">TYP†</text>
<text x="172.5" y="159.4">MAX</text>
<text x="183.1" y="159.4">UNIT</text>
<text x="17.2" y="164.2">VOH</text>
<text x="27.6" y="164.2">High-level output voltage</text>
<text x="74" y="164.2">R1OUT, R2OUT</text>
<text x="99" y="164.2">IOH = –1 mA</text>
<text x="153.7" y="164.2">3.5</text>
<text x="185.5" y="164.2">V</text>
<text x="17.2" y="169.3">VOL</text>
<text x="27.6" y="169.6">Low-level output voltage‡</text>
<text x="74" y="169.3">R1OUT, R2OUT</text>
<text x="99" y="169.3">IOL = 3.2 mA</text>
<text x="174.9" y="169.3">0.4</text>
<text x="185.5" y="169.3">V</text>
<text x="17.2" y="176.3">VIT+</text>
<text x="27.6" y="174.5">Receiver positive-going input</text>
<text x="27.6" y="178">threshold voltage</text>
<text x="74" y="176.3">R1IN, R2IN</text>
<text x="99" y="176.3">VCC = 5 V,</text>
<text x="124.5" y="176.3">TA = 25°C</text>
<text x="164.3" y="176.3">1.7</text>
<text x="174.9" y="176.3">2.4</text>
<text x="185.5" y="176.3">V</text>
<text x="17.2" y="184.8">VIT–</text>
<text x="27.6" y="183">Receiver negative-going input</text>
<text x="74" y="184.8">R1IN, R2IN</text>
<text x="99" y="184.8">VCC = 5 V,</text>
<text x="124.5" y="184.8">TA = 25°C</text>
<text x="153.7" y="184.8">0.8</text>
<text x="164.3" y="184.8">1.2</text>
<text x="185.5" y="184.8">V</text>
<text x="17.2" y="191.5">Vhys</text>
<text x="27.6" y="186.5">threshold voltage</text>
<text x="27.6" y="191.5">Input hysteresis voltage</text>
<text x="74" y="191.5">R1IN, R2IN</text>
<text x="99" y="191.5">VCC = 5 V</text>
<text x="153.7" y="191.5">0.2</text>
<text x="164.3" y="191.5">0.5</text>
<text x="177.2" y="191.5">1</text>
<text x="185.5" y="191.5">V</text>
<text x="17.2" y="196.3">ri</text>
<text x="27.6" y="196.3">Receiver input resistance</text>
<text x="74" y="196.3">R1IN, R2IN</text>
<text x="99" y="196.3">VCC = 5,</text>
<text x="124.5" y="196.3">TA = 25°C</text>
<text x="156.1" y="196.3">3</text>
<text x="166.6" y="196.3">5</text>
<text x="177.2" y="196.3">7</text>
<text x="184.6" y="196.3">kΩ</text>
<text x="15.9" y="200.4">† All typical values are at V</text>
<text x="15.9" y="203.9">‡ The algebraic convention, in which the least positive (most negative) value is designated minimum, is used in this data sheet for logic voltage</text>
<text x="49.4" y="201.8">CC = 5 V, TA = 25°C.</text>
<text x="18" y="208.1">levels only.</text>
<text x="15.9" y="211.6">NOTE 3:</text>
<text x="29.2" y="211.6">Test conditions are C1–C4 = 1 µF at VCC = 5 V ± 0.5 V.</text>
<text x="83.8" y="226.1">PARAMETER</text>
<text x="173.3" y="226.1">TYP</text>
<text x="183.1" y="226.1">UNIT</text>
<text x="17.2" y="230.8">tPLH(R)</text>
<text x="31" y="230.8">Receiver propagation delay time, low- to high-level output</text>
<text x="174.1" y="230.8">500</text>
<text x="184.9" y="230.8">ns</text>
<text x="17.2" y="235.6">tPHL(R)</text>
<text x="31" y="235.6">Receiver propagation delay time, high- to low-level output</text>
<text x="174.1" y="235.6">500</text>
<text x="184.9" y="235.6">ns</text>
<text x="15.9" y="240.5">NOTE 3:</text>
<text x="29.2" y="240.5">Test conditions are C1–C4 = 1 µF at VCC = 5 V ± 0.5 V.</text>
<text x="15.9" y="270.8">4</text>
</g>
<text font-size="2.5" x="15.8" y="22.7">SLLS047I – FEBRUARY 1989 – REVISED OCTOBER 2002</text>
<g font-size="2.1">
<text x="76.3" y="271">POST OFFICE BOX 655303</text>
<text x="105.9" y="271">DALLAS, TEXAS 75265</text>
</g>
</svg>
